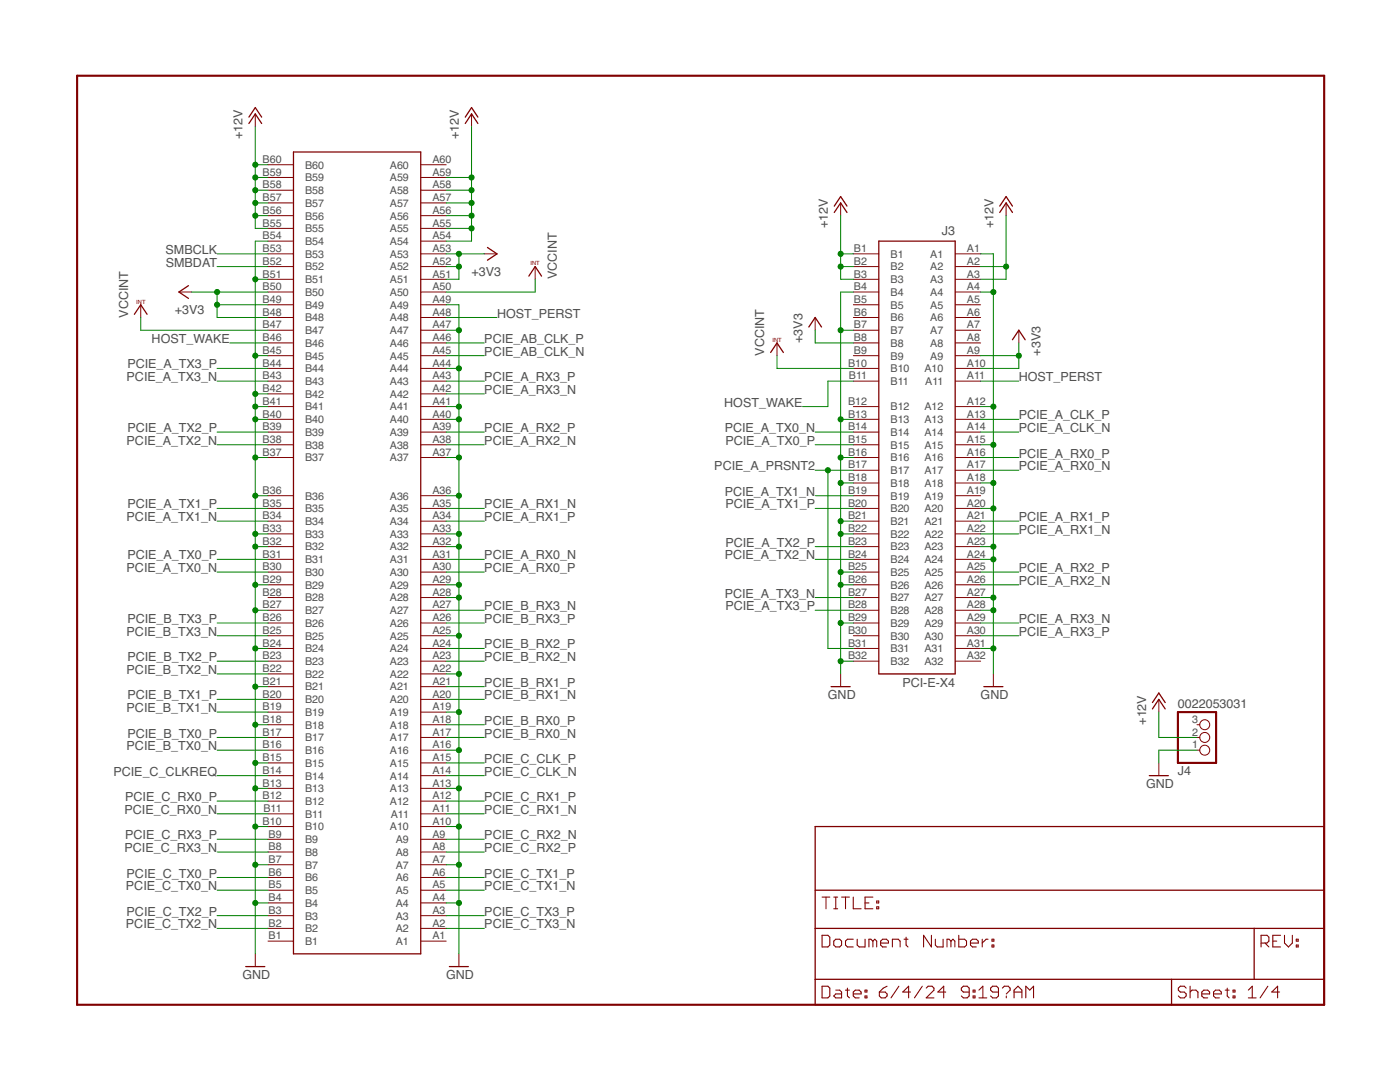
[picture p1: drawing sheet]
<svg xmlns="http://www.w3.org/2000/svg" width="279mm" height="216mm" viewBox="0 0 279 216" stroke-linecap="round" stroke-linejoin="round" font-family="sans-serif">
<g fill="none" stroke="#800000" stroke-width=".2">
<path d="M50.9 22.7v2.6M53.5 38h5.1M53.5 35.4h5.1M53.5 32.9h5.1M84 38h5M84 35.4h5M84 32.9h5M94.1 22.7v2.6M35.7 58.3h2.5M53.5 58.3h5.1M53.5 55.7h5.1M53.5 53.2h5.1"/>
<path d="M53.5 50.7h5.1M53.5 48.1h5.1M53.5 45.6h5.1M53.5 43h5.1M53.5 40.5h5.1M84 58.3h5M84 55.7h5M84 53.2h5M84 50.7h5M84 48.1h5M84 45.6h5M84 43h5"/>
<path d="M84 40.5h5M96.6 50.7h2.6M106.8 53.2v2.5M167.8 40.5v2.5M170.3 58.3h5.1M170.3 55.7h5.1M170.3 53.2h5.1M170.3 50.7h5.1M190.6 58.3h5.1M190.6 55.7h5.1M190.6 53.2h5.1M190.6 50.7h5.1"/>
<path d="M200.8 40.5v2.5M28.1 60.8v2.6M53.5 78.6h5.1M53.5 76.1h5.1M53.5 73.5h5.1M53.5 71h5.1M53.5 68.4h5.1M53.5 65.9h5.1M53.5 63.4h5.1M53.5 60.8h5.1M84 78.6h5M84 76.1h5"/>
<path d="M84 73.5h5M84 71h5M84 68.4h5M84 65.9h5M84 63.4h5M84 60.8h5M155.1 68.4v2.6M162.7 63.4v2.5M170.3 76.1h5.1M170.3 73.5h5.1M170.3 71h5.1M170.3 68.4h5.1"/>
<path d="M170.3 65.9h5.1M170.3 63.4h5.1M170.3 60.8h5.1M190.6 76.1h5.1M190.6 73.5h5.1M190.6 71h5.1M190.6 68.4h5.1M190.6 65.9h5.1M190.6 63.4h5.1M190.6 60.8h5.1M203.3 65.9v2.5M53.5 98.9h5.1"/>
<path d="M53.5 91.3h5.1M53.5 88.8h5.1M53.5 86.2h5.1M53.5 83.7h5.1M53.5 81.1h5.1M84 98.9h5M84 91.3h5M84 88.8h5M84 86.2h5M84 83.7h5M84 81.1h5M170.3 98.9h5.1"/>
<path d="M170.3 91.3h5.1M170.3 88.8h5.1M170.3 86.2h5.1M170.3 83.7h5.1M170.3 81.1h5.1M170.3 93.8h5.1M170.3 96.4h5.1M190.6 98.9h5.1M190.6 91.3h5.1M190.6 88.8h5.1M190.6 86.2h5.1M190.6 83.7h5.1"/>
<path d="M190.6 81.1h5.1M190.6 93.8h5.1M190.6 96.4h5.1M53.5 119.2h5.1M53.5 116.7h5.1M53.5 114.2h5.1M53.5 111.6h5.1M53.5 109.1h5.1M53.5 106.5h5.1M53.5 104h5.1M53.5 101.5h5.1M84 119.2h5"/>
<path d="M84 116.7h5M84 114.2h5M84 111.6h5M84 109.1h5M84 106.5h5M84 104h5M84 101.5h5M170.3 119.2h5.1M170.3 116.7h5.1M170.3 114.2h5.1M170.3 111.6h5.1M170.3 109.1h5.1"/>
<path d="M170.3 106.5h5.1M170.3 104h5.1M170.3 101.5h5.1M190.6 119.2h5.1M190.6 116.7h5.1M190.6 114.2h5.1M190.6 111.6h5.1M190.6 109.1h5.1M190.6 106.5h5.1M190.6 104h5.1M190.6 101.5h5.1M53.5 139.6h5.1"/>
<path d="M53.5 137h5.1M53.5 134.5h5.1M53.5 131.9h5.1M53.5 129.4h5.1M53.5 126.9h5.1M53.5 124.3h5.1M53.5 121.8h5.1M84 139.6h5M84 137h5M84 134.5h5M84 131.9h5M84 129.4h5"/>
<path d="M84 126.9h5M84 124.3h5M84 121.8h5M167.8 134.5v2.5M170.3 131.9h5.1M170.3 129.4h5.1M170.3 126.9h5.1M170.3 124.3h5.1M170.3 121.8h5.1M190.6 131.9h5.1M190.6 129.4h5.1M190.6 126.9h5.1"/>
<path d="M190.6 124.3h5.1M190.6 121.8h5.1M198.2 134.5v2.5M231.3 139.6v2.5M53.5 159.9h5.1M53.5 157.3h5.1M53.5 154.8h5.1M53.5 152.2h5.1M53.5 149.7h5.1M53.5 147.2h5.1M53.5 144.6h5.1M53.5 142.1h5.1"/>
<path d="M84 159.9h5M84 157.3h5M84 154.8h5M84 152.2h5M84 149.7h5M84 147.2h5M84 144.6h5M84 142.1h5M231.3 152.2v2.6M238.9 149.7h.5M238.9 147.2h.5M238.9 144.6h.5"/>
<path d="M53.5 177.6h5.1M53.5 175.1h5.1M53.5 172.6h5.1M53.5 170h5.1M53.5 167.5h5.1M53.5 164.9h5.1M53.5 162.4h5.1M84 177.6h5M84 175.1h5M84 172.6h5M84 170h5M84 167.5h5"/>
<path d="M84 164.9h5M84 162.4h5M50.9 190.3v2.6M53.5 187.8h5.1M53.5 185.3h5.1M53.5 182.7h5.1M53.5 180.2h5.1M84 187.8h5M84 185.3h5M84 182.7h5M84 180.2h5M91.6 190.3v2.6"/>
<circle cx="240.4" cy="149.7" r=".99"/>
<circle cx="240.4" cy="147.2" r=".99"/>
<circle cx="240.4" cy="144.6" r=".99"/>
</g>
<g fill="none" stroke="#800000" stroke-width=".25">
<path d="M49.7 24.6l1.2-1.9 1.3 1.9M49.7 23.4l1.2-1.9 1.3 1.9M58.6 30.3h25.4v160h-25.4zM92.9 24.6l1.2-1.9 1.3 1.9M92.9 23.4l1.2-1.9 1.3 1.9M37.6 57l-1.9 1.3 1.9 1.2M97.3 49.4l1.9 1.3-1.9 1.2M105.5 55.1l1.3-1.9 1.3 1.9M166.5 42.4l1.3-1.9 1.2 1.9M166.5 41.1l1.3-1.9 1.2 1.9M175.4 48.1h15.2v86.4h-15.2zM199.5 42.4l1.3-1.9 1.3 1.9"/>
<path d="M199.5 41.1l1.3-1.9 1.3 1.9M26.8 62.7l1.3-1.9 1.3 1.9M153.8 70.3l1.3-1.9 1.2 1.9M161.4 65.3l1.3-1.9 1.3 1.9M202.1 67.8l1.2-1.9 1.3 1.9M165.9 137h3.8M196.3 137h3.9M229.4 154.8h3.8M230 141.5l1.3-1.9 1.2 1.9M230 140.2l1.3-1.9 1.2 1.9M162.7 164.9h101.6v35.6h-101.6zM162.7 177.6h101.6"/>
<path d="M49 192.9h3.9M89.7 192.9h3.8M162.7 185.3h101.6M162.7 195.4h101.6M233.8 195.4v5.1M250.3 185.3v10.1"/>
</g>
<path d="M15.4 15.1h248.9v185.4h-248.9zM235.1 142.1h7.6v10.1h-7.6z" fill="none" stroke="#800000" stroke-width=".42"/>
<g fill="none" stroke="#800000" stroke-width=".21">
<path d="M164.1 179h1.5M164.8 179v2.3M166.4 179h.8M166.8 179v2.3M168 179h1.5M168.7 179v2.3M170.3 179v2.3h1.6M174.2 179h-1.6v2.3h1.6M175 179.8h.4v.4h-.4zM164.1 186.6h1.1l.4 .4v1.6l-.4 .4h-1.1zM164.1 196.8h1.1l.4 .4v1.5l-.4 .4h-1.1zM166.4 187.8l.4-.4h.8l.4 .4v.8l-.4 .4h-.8l-.4-.4z"/>
<path d="M166.4 181.3h.8M166.8 197.6h.8l.4 .4v1.1h-1.2l-.4-.4 .4-.4h1.2M168.7 197.6h.8M169.1 197.2v1.5l.4 .4M170.3 198.3h1.6v-.3l-.4-.4h-.8l-.4 .4v.7l.4 .4h.8M170.3 187.4h-1.2l-.4 .4v.8l.4 .4h1.2M171.1 187.4v1.2l.4 .4h1.1v-1.6M172.6 198.7h.4v.4h-.4zM172.6 197.6h.4v.4h-.4zM172.6 180.2h.8M174.2 187.8l-.4-.4h-.4v1.6M174.2 187.8l.4-.4 .4 .4v1.2"/>
<path d="M174.2 187.8v1.2M175 181h.4v.3h-.4zM175.5 198h1.2l.3 .3v.4l-.3 .4h-.8l-.4-.4zM175.7 188.2h1.6v-.4l-.4-.4h-.8l-.4 .4v.8l.4 .4h.8M177 196.8l-.7 .4-.8 .8M178.1 189v-1.6h1.2l.3 .4v1.2M179.4 196.8l-1.6 2.3M180.4 187.4h.8M180.8 187v1.6l.4 .4M181.7 198h-1.5l1.1-1.2v2.3M184.1 196.8l-1.6 2.3M184.8 197.2l.4-.4h.8l.4 .4v.4l-1.6 1.5h1.6"/>
<path d="M185.9 186.6v2.4l-1.6-2.4v2.4M186.7 187.4v1.2l.3 .4h1.2v-1.6M188.7 198h-1.5l1.1-1.2v2.3M189.8 187.8l-.4-.4h-.4v1.6M189.8 187.8v1.2M189.8 187.8l.4-.4 .4 .4v1.2M191.3 186.6v2.4h1.2l.4-.4v-.8l-.4-.4h-1.2M193.4 198h-1.1l-.4-.4v-.4l.4-.4h.7l.4 .4v1.5l-.4 .4h-.7l-.4-.4M193.7 188.2h1.5v-.4l-.4-.4h-.7l-.4 .4v.8l.4 .4h.7M194.2 198.7h.4v.4h-.4zM194.2 197.6h.4v.4h-.4zM195.4 199.1h1.5"/>
<path d="M195.4 197.6l.8-.8v2.3M196 187.4v1.6M197.2 187.4h-.4l-.8 .8M198 188.6h.4v.4h-.4zM198 187.4h.4v.4h-.4zM199.3 198h-1.2l-.4-.4v-.4l.4-.4h.8l.4 .4v1.5l-.4 .4h-.8l-.4-.4M200 197.2l.4-.4h.8l.4 .4v.4l-.8 .7M200.8 198.7v.4M202.4 198h1.5M202.4 199.1v-1.5l.8-.8 .7 .8v1.5M204.7 199.1v-2.3l.8 .8 .8-.8v2.3M236.7 197.2l-.4-.4h-.7l-.4 .4v.4l.4 .4h.7l.4 .3v.4l-.4 .4h-.7l-.4-.4"/>
<path d="M237.5 198l.4-.4h.8l.4 .4v1.1M237.5 196.8v2.3M239.8 198.3h1.6v-.3l-.4-.4h-.8l-.4 .4v.7l.4 .4h.8M242.2 198.3h1.5v-.3l-.3-.4h-.8l-.4 .4v.7l.4 .4h.8M244.5 197.6h.8M244.9 197.2v1.5l.4 .4M246.1 198.7h.4v.4h-.4zM246.1 197.6h.4v.4h-.4zM249.1 199.1h1.6M249.1 197.6l.8-.8v2.3M251.7 188.2h1.2l.3-.4v-.8l-.3-.4h-1.2v2.4M252.5 188.2l.7 .8"/>
<path d="M253 196.8l-1.5 2.3M254 187.8h.8M255.4 198h-1.6l1.2-1.2v2.3M255.6 186.6h-1.6v2.4h1.6M256.3 186.6v1.6l.8 .8 .8-.8v-1.6M258.7 188.6h.4v.4h-.4zM258.7 187.4h.4v.4h-.4z"/>
</g>
<g fill="none" stroke="#008000" stroke-width=".2">
<path d="M50.9 25.3v20.3h2.6M50.9 32.9h2.6M50.9 38h2.6M50.9 35.4h2.6M89 38h5.1M89 35.4h5.1M94.1 25.3v22.8h-5.1M38.2 58.3h15.3M43.3 50.7h10.2M43.3 53.2h10.2M43.3 58.3v5.1h10.2M50.9 55.7h2.6"/>
<path d="M50.9 43h2.6M50.9 40.5h2.6M53.5 48.1h-2.6v142.2M89 50.7h7.6M89 53.2h2.6M89 45.6h5.1M89 43h5.1M89 40.5h5.1M91.6 50.7v5h-2.6M106.8 55.7v2.6h-17.8M167.8 43v12.7h2.5M167.8 50.7h2.5"/>
<path d="M167.8 53.2h2.5M170.3 58.3h-2.5v76.2M195.7 58.3h2.5M195.7 50.7h2.5v83.8M195.7 53.2h5.1M200.8 43v12.7h-5.1M28.1 63.4v2.5h25.4M43.3 73.5h10.2M43.3 60.8h10.2M43.3 76.1h10.2M45.9 68.4h7.6M50.9 78.6h2.6"/>
<path d="M50.9 71h2.6M89 78.6h7.6M89 71h7.6M89 60.8h2.6v129.5M89 73.5h2.6M89 65.9h2.6M89 63.4h10.2M89 68.4h7.6M89 76.1h7.6M155.1 71v2.5h15.2M162.7 65.9v2.5h7.6M167.8 65.9h2.5"/>
<path d="M170.3 76.1h-5.1v5h-5.1M195.7 71h7.6M195.7 76.1h7.6M203.3 68.4v5.1h-7.6M43.3 88.8h10.2M43.3 86.2h10.2M50.9 98.9h2.6M50.9 91.3h2.6M50.9 83.7h2.6M50.9 81.1h2.6M89 98.9h2.6M89 91.3h2.6"/>
<path d="M89 83.7h2.6M89 81.1h2.6M89 88.8h7.6M89 86.2h7.6M162.7 98.9h7.6M162.7 88.8h7.6M162.7 86.2h7.6M162.7 93.8h7.6M165.2 93.8v35.6h5.1M167.8 91.3h2.5M167.8 83.7h2.5M167.8 96.4h2.5"/>
<path d="M195.7 91.3h7.6M195.7 83.7h7.6M195.7 81.1h2.5M195.7 96.4h2.5M195.7 88.8h2.5M195.7 86.2h7.6M195.7 93.8h7.6M43.3 104h10.2M43.3 114.2h10.2M43.3 111.6h10.2M43.3 101.5h10.2M50.9 116.7h2.6"/>
<path d="M50.9 109.1h2.6M50.9 106.5h2.6M89 116.7h2.6M89 109.1h2.6M89 106.5h2.6M89 119.2h2.6M89 104h7.6M89 114.2h7.6M89 111.6h7.6M89 101.5h7.6M162.7 109.1h7.6M162.7 119.2h7.6"/>
<path d="M162.7 111.6h7.6M162.7 101.5h7.6M167.8 116.7h2.5M167.8 106.5h2.5M167.8 104h2.5M167.8 114.2h2.5M195.7 116.7h7.6M195.7 109.1h2.5M195.7 106.5h7.6M195.7 119.2h2.5M195.7 104h7.6M195.7 114.2h7.6"/>
<path d="M195.7 111.6h2.5M195.7 101.5h2.5M43.3 134.5h10.2M43.3 126.9h10.2M43.3 124.3h10.2M43.3 131.9h10.2M43.3 139.6h10.2M50.9 137h2.6M50.9 129.4h2.6M50.9 121.8h2.6M89 137h7.6M89 129.4h7.6"/>
<path d="M89 121.8h7.6M89 134.5h2.6M89 126.9h2.6M89 124.3h7.6M89 131.9h7.6M89 139.6h7.6M162.7 121.8h7.6M167.8 124.3h2.5M167.8 131.9h2.5M195.7 129.4h2.5M195.7 121.8h2.5M195.7 126.9h7.6"/>
<path d="M195.7 124.3h7.6M43.3 149.7h10.2M43.3 142.1h10.2M43.3 147.2h10.2M43.3 154.8h10.2M43.3 159.9h10.2M50.9 157.3h2.6M50.9 152.2h2.6M50.9 144.6h2.6M89 157.3h2.6M89 152.2h7.6M89 144.6h7.6"/>
<path d="M89 149.7h2.6M89 142.1h2.6M89 147.2h7.6M89 154.8h7.6M89 159.9h7.6M231.3 142.1v5.1h7.6M238.9 149.7h-7.6v2.5M43.3 175.1h10.2M43.3 177.6h10.2M43.3 167.5h10.2M43.3 170h10.2M43.3 162.4h10.2"/>
<path d="M50.9 172.6h2.6M50.9 164.9h2.6M89 172.6h2.6M89 164.9h2.6M89 175.1h7.6M89 177.6h7.6M89 167.5h7.6M89 170h7.6M89 162.4h7.6M43.3 182.7h10.2M43.3 185.3h10.2M50.9 180.2h2.6"/>
<path d="M89 180.2h2.6M89 182.7h7.6M89 185.3h7.6"/>
</g>
<g fill="#008000" stroke="#008000" stroke-width=".2">
<circle cx="50.9" cy="180.2" r=".51"/>
<circle cx="50.9" cy="172.6" r=".51"/>
<circle cx="50.9" cy="164.9" r=".51"/>
<circle cx="50.9" cy="157.3" r=".51"/>
<circle cx="50.9" cy="152.2" r=".51"/>
<circle cx="50.9" cy="144.6" r=".51"/>
<circle cx="50.9" cy="137" r=".51"/>
<circle cx="50.9" cy="129.4" r=".51"/>
<circle cx="50.9" cy="121.8" r=".51"/>
<circle cx="50.9" cy="116.7" r=".51"/>
<circle cx="50.9" cy="109.1" r=".51"/>
<circle cx="50.9" cy="106.5" r=".51"/>
<circle cx="50.9" cy="98.9" r=".51"/>
<circle cx="50.9" cy="91.3" r=".51"/>
<circle cx="50.9" cy="83.7" r=".51"/>
<circle cx="50.9" cy="78.6" r=".51"/>
<circle cx="50.9" cy="71" r=".51"/>
<circle cx="50.9" cy="55.7" r=".51"/>
<circle cx="50.9" cy="81.1" r=".51"/>
<circle cx="91.6" cy="180.2" r=".51"/>
<circle cx="91.6" cy="172.6" r=".51"/>
<circle cx="91.6" cy="164.9" r=".51"/>
<circle cx="91.6" cy="157.3" r=".51"/>
<circle cx="91.6" cy="149.7" r=".51"/>
<circle cx="91.6" cy="142.1" r=".51"/>
<circle cx="91.6" cy="134.5" r=".51"/>
<circle cx="91.6" cy="126.9" r=".51"/>
<circle cx="91.6" cy="119.2" r=".51"/>
<circle cx="91.6" cy="116.7" r=".51"/>
<circle cx="91.6" cy="109.1" r=".51"/>
<circle cx="91.6" cy="106.5" r=".51"/>
<circle cx="91.6" cy="98.9" r=".51"/>
<circle cx="91.6" cy="91.3" r=".51"/>
<circle cx="91.6" cy="83.7" r=".51"/>
<circle cx="91.6" cy="81.1" r=".51"/>
<circle cx="91.6" cy="73.5" r=".51"/>
<circle cx="91.6" cy="65.9" r=".51"/>
<circle cx="167.8" cy="65.9" r=".51"/>
<circle cx="167.8" cy="83.7" r=".51"/>
<circle cx="167.8" cy="91.3" r=".51"/>
<circle cx="167.8" cy="96.4" r=".51"/>
<circle cx="167.8" cy="104" r=".51"/>
<circle cx="167.8" cy="106.5" r=".51"/>
<circle cx="167.8" cy="114.2" r=".51"/>
<circle cx="167.8" cy="116.7" r=".51"/>
<circle cx="167.8" cy="124.3" r=".51"/>
<circle cx="167.8" cy="131.9" r=".51"/>
<circle cx="198.2" cy="129.4" r=".51"/>
<circle cx="198.2" cy="121.8" r=".51"/>
<circle cx="198.2" cy="119.2" r=".51"/>
<circle cx="198.2" cy="111.6" r=".51"/>
<circle cx="198.2" cy="109.1" r=".51"/>
<circle cx="198.2" cy="101.5" r=".51"/>
<circle cx="198.2" cy="96.4" r=".51"/>
<circle cx="198.2" cy="88.8" r=".51"/>
<circle cx="198.2" cy="81.1" r=".51"/>
<circle cx="198.2" cy="58.3" r=".51"/>
<circle cx="91.6" cy="53.2" r=".51"/>
<circle cx="91.6" cy="50.7" r=".51"/>
<circle cx="43.3" cy="60.8" r=".51"/>
<circle cx="43.3" cy="58.3" r=".51"/>
<circle cx="203.3" cy="71" r=".51"/>
<circle cx="50.9" cy="32.9" r=".51"/>
<circle cx="50.9" cy="43" r=".51"/>
<circle cx="50.9" cy="40.5" r=".51"/>
<circle cx="50.9" cy="38" r=".51"/>
<circle cx="50.9" cy="35.4" r=".51"/>
<circle cx="94.1" cy="45.6" r=".51"/>
<circle cx="94.1" cy="43" r=".51"/>
<circle cx="94.1" cy="40.5" r=".51"/>
<circle cx="94.1" cy="38" r=".51"/>
<circle cx="94.1" cy="35.4" r=".51"/>
<circle cx="167.8" cy="53.2" r=".51"/>
<circle cx="167.8" cy="50.7" r=".51"/>
<circle cx="200.8" cy="53.2" r=".51"/>
<circle cx="165.2" cy="93.8" r=".51"/>
</g>
<g font-size="2.5" fill="#505050">
<text x="48.4" y="27.8" transform="rotate(-90 48.4 27.8)">+12V</text>
<text x="91.6" y="27.8" transform="rotate(-90 91.6 27.8)">+12V</text>
<text x="165.2" y="45.6" transform="rotate(-90 165.2 45.6)">+12V</text>
<text x="188" y="46.8">J3</text>
<text x="198.2" y="45.6" transform="rotate(-90 198.2 45.6)">+12V</text>
<text x="33.1" y="50.7">SMBCLK</text>
<text x="33.1" y="53.2">SMBDAT</text>
<text x="94.1" y="55">+3V3</text>
<text x="111.1" y="55.7" transform="rotate(-90 111.1 55.7)">VCCINT</text>
<text x="25.5" y="63.4" transform="rotate(-90 25.5 63.4)">VCCINT</text>
<text x="34.9" y="62.6">+3V3</text>
<text x="99.2" y="63.4">HOST_PERST</text>
<text x="30.3" y="68.4">HOST_WAKE</text>
<text x="96.7" y="68.4">PCIE_AB_CLK_P</text>
<text x="96.7" y="71">PCIE_AB_CLK_N</text>
<text x="152.5" y="71" transform="rotate(-90 152.5 71)">VCCINT</text>
<text x="160.1" y="68.4" transform="rotate(-90 160.1 68.4)">+3V3</text>
<text x="207.6" y="71" transform="rotate(-90 207.6 71)">+3V3</text>
<text x="25.3" y="76.1">PCIE_A_TX3_N</text>
<text x="25.4" y="73.5">PCIE_A_TX3_P</text>
<text x="96.7" y="76.1">PCIE_A_RX3_P</text>
<text x="203.3" y="76.1">HOST_PERST</text>
<text x="96.7" y="78.6">PCIE_A_RX3_N</text>
<text x="144.5" y="81.1">HOST_WAKE</text>
<text x="203.3" y="83.7">PCIE_A_CLK_P</text>
<text x="25.3" y="88.8">PCIE_A_TX2_N</text>
<text x="25.4" y="86.2">PCIE_A_TX2_P</text>
<text x="96.7" y="86.2">PCIE_A_RX2_P</text>
<text x="96.7" y="88.8">PCIE_A_RX2_N</text>
<text x="144.6" y="86.2">PCIE_A_TX0_N</text>
<text x="144.8" y="88.8">PCIE_A_TX0_P</text>
<text x="203.3" y="86.2">PCIE_A_CLK_N</text>
<text x="142.6" y="93.8">PCIE_A_PRSNT2</text>
<text x="203.3" y="91.3">PCIE_A_RX0_P</text>
<text x="203.3" y="93.8">PCIE_A_RX0_N</text>
<text x="25.4" y="101.4">PCIE_A_TX1_P</text>
<text x="96.7" y="101.4">PCIE_A_RX1_N</text>
<text x="144.6" y="98.9">PCIE_A_TX1_N</text>
<text x="144.8" y="101.4">PCIE_A_TX1_P</text>
<text x="25.3" y="104">PCIE_A_TX1_N</text>
<text x="96.7" y="104">PCIE_A_RX1_P</text>
<text x="203.3" y="104">PCIE_A_RX1_P</text>
<text x="203.3" y="106.5">PCIE_A_RX1_N</text>
<text x="25.4" y="111.6">PCIE_A_TX0_P</text>
<text x="96.7" y="111.6">PCIE_A_RX0_N</text>
<text x="144.6" y="111.6">PCIE_A_TX2_N</text>
<text x="144.8" y="109.1">PCIE_A_TX2_P</text>
<text x="25.3" y="114.1">PCIE_A_TX0_N</text>
<text x="96.7" y="114.1">PCIE_A_RX0_P</text>
<text x="144.6" y="119.2">PCIE_A_TX3_N</text>
<text x="203.3" y="114.1">PCIE_A_RX2_P</text>
<text x="203.3" y="116.7">PCIE_A_RX2_N</text>
<text x="25.4" y="124.3">PCIE_B_TX3_P</text>
<text x="96.7" y="124.3">PCIE_B_RX3_P</text>
<text x="96.7" y="121.8">PCIE_B_RX3_N</text>
<text x="144.8" y="121.8">PCIE_A_TX3_P</text>
<text x="203.3" y="124.3">PCIE_A_RX3_N</text>
<text x="25.3" y="126.8">PCIE_B_TX3_N</text>
<text x="25.4" y="131.9">PCIE_B_TX2_P</text>
<text x="96.7" y="129.4">PCIE_B_RX2_P</text>
<text x="96.7" y="131.9">PCIE_B_RX2_N</text>
<text x="203.3" y="126.8">PCIE_A_RX3_P</text>
<text x="25.3" y="134.5">PCIE_B_TX2_N</text>
<text x="96.7" y="137">PCIE_B_RX1_P</text>
<text x="180.1" y="137">PCI-E-X4</text>
<text x="25.3" y="142.1">PCIE_B_TX1_N</text>
<text x="25.4" y="139.5">PCIE_B_TX1_P</text>
<text x="96.7" y="139.5">PCIE_B_RX1_N</text>
<text x="165.2" y="139.5">GND</text>
<text x="195.7" y="139.5">GND</text>
<text x="235.1" y="141.3">0022053031</text>
<text x="25.3" y="149.7">PCIE_B_TX0_N</text>
<text x="25.4" y="147.2">PCIE_B_TX0_P</text>
<text x="96.7" y="144.6">PCIE_B_RX0_P</text>
<text x="96.7" y="147.2">PCIE_B_RX0_N</text>
<text x="228.7" y="144.6" transform="rotate(-90 228.7 144.6)">+12V</text>
<text x="22.6" y="154.8">PCIE_C_CLKREQ</text>
<text x="96.7" y="152.2">PCIE_C_CLK_P</text>
<text x="96.7" y="154.8">PCIE_C_CLK_N</text>
<text x="235.1" y="154.7">J4</text>
<text x="25" y="159.9">PCIE_C_RX0_P</text>
<text x="96.7" y="159.9">PCIE_C_RX1_P</text>
<text x="228.7" y="157.3">GND</text>
<text x="24.9" y="162.4">PCIE_C_RX0_N</text>
<text x="25" y="167.5">PCIE_C_RX3_P</text>
<text x="96.7" y="162.4">PCIE_C_RX1_N</text>
<text x="96.7" y="167.5">PCIE_C_RX2_N</text>
<text x="24.9" y="170">PCIE_C_RX3_N</text>
<text x="96.7" y="170">PCIE_C_RX2_P</text>
<text x="25.1" y="177.6">PCIE_C_TX0_N</text>
<text x="25.3" y="175.1">PCIE_C_TX0_P</text>
<text x="96.7" y="175.1">PCIE_C_TX1_P</text>
<text x="96.7" y="177.6">PCIE_C_TX1_N</text>
<text x="25.1" y="185.3">PCIE_C_TX2_N</text>
<text x="25.3" y="182.7">PCIE_C_TX2_P</text>
<text x="96.7" y="182.7">PCIE_C_TX3_P</text>
<text x="96.7" y="185.3">PCIE_C_TX3_N</text>
<text x="48.4" y="195.4">GND</text>
<text x="89" y="195.4">GND</text>
</g>
<g font-size="2.1" fill="#505050">
<text x="52.4" y="35.1">B59</text>
<text x="52.4" y="32.5">B60</text>
<text x="60.9" y="33.6">B60</text>
<text x="77.8" y="33.6">A60</text>
<text x="86.3" y="35.1">A59</text>
<text x="86.3" y="32.5">A60</text>
<text x="52.4" y="40.1">B57</text>
<text x="52.4" y="37.6">B58</text>
<text x="60.9" y="41.3">B57</text>
<text x="60.9" y="38.7">B58</text>
<text x="60.9" y="36.2">B59</text>
<text x="77.8" y="41.3">A57</text>
<text x="77.8" y="38.7">A58</text>
<text x="77.8" y="36.2">A59</text>
<text x="86.3" y="40.1">A57</text>
<text x="86.3" y="37.6">A58</text>
<text x="52.4" y="47.8">B54</text>
<text x="52.4" y="45.2">B55</text>
<text x="52.4" y="42.7">B56</text>
<text x="60.9" y="46.3">B55</text>
<text x="60.9" y="43.8">B56</text>
<text x="77.8" y="46.3">A55</text>
<text x="77.8" y="43.8">A56</text>
<text x="86.3" y="47.8">A54</text>
<text x="86.3" y="45.2">A55</text>
<text x="86.3" y="42.7">A56</text>
<text x="52.4" y="52.8">B52</text>
<text x="52.4" y="50.3">B53</text>
<text x="60.9" y="54">B52</text>
<text x="60.9" y="51.4">B53</text>
<text x="60.9" y="48.9">B54</text>
<text x="77.8" y="54">A52</text>
<text x="77.8" y="51.4">A53</text>
<text x="77.8" y="48.9">A54</text>
<text x="86.3" y="52.8">A52</text>
<text x="86.3" y="50.3">A53</text>
<text x="170.4" y="50.3">B1</text>
<text x="170.4" y="52.8">B2</text>
<text x="177.7" y="51.4">B1</text>
<text x="177.7" y="54">B2</text>
<text x="185.7" y="51.4">A1</text>
<text x="185.7" y="54">A2</text>
<text x="193" y="50.3">A1</text>
<text x="193" y="52.8">A2</text>
<text x="52.4" y="57.9">B50</text>
<text x="52.4" y="55.4">B51</text>
<text x="60.9" y="59">B50</text>
<text x="60.9" y="56.5">B51</text>
<text x="77.8" y="59">A50</text>
<text x="77.8" y="56.5">A51</text>
<text x="86.3" y="57.9">A50</text>
<text x="86.3" y="55.4">A51</text>
<text x="170.4" y="55.4">B3</text>
<text x="170.4" y="57.9">B4</text>
<text x="177.7" y="56.5">B3</text>
<text x="177.7" y="59">B4</text>
<text x="185.7" y="56.5">A3</text>
<text x="185.7" y="59">A4</text>
<text x="193" y="55.4">A3</text>
<text x="193" y="57.9">A4</text>
<text x="52.4" y="65.5">B47</text>
<text x="52.4" y="63">B48</text>
<text x="52.4" y="60.5">B49</text>
<text x="60.9" y="64.1">B48</text>
<text x="60.9" y="61.6">B49</text>
<text x="77.8" y="64.1">A48</text>
<text x="77.8" y="61.6">A49</text>
<text x="86.3" y="65.5">A47</text>
<text x="86.3" y="63">A48</text>
<text x="86.3" y="60.5">A49</text>
<text x="170.4" y="60.5">B5</text>
<text x="170.4" y="63">B6</text>
<text x="170.4" y="65.5">B7</text>
<text x="177.7" y="61.6">B5</text>
<text x="177.7" y="64.1">B6</text>
<text x="185.7" y="61.6">A5</text>
<text x="185.7" y="64.1">A6</text>
<text x="193" y="60.5">A5</text>
<text x="193" y="63">A6</text>
<text x="193" y="65.5">A7</text>
<text x="52.4" y="70.6">B45</text>
<text x="52.4" y="68.1">B46</text>
<text x="60.9" y="71.7">B45</text>
<text x="60.9" y="69.2">B46</text>
<text x="60.9" y="66.7">B47</text>
<text x="77.8" y="71.7">A45</text>
<text x="77.8" y="69.2">A46</text>
<text x="77.8" y="66.7">A47</text>
<text x="86.3" y="70.6">A45</text>
<text x="86.3" y="68.1">A46</text>
<text x="170.4" y="68.1">B8</text>
<text x="170.4" y="70.6">B9</text>
<text x="177.7" y="66.7">B7</text>
<text x="177.7" y="69.2">B8</text>
<text x="177.7" y="71.7">B9</text>
<text x="185.7" y="66.7">A7</text>
<text x="185.7" y="69.2">A8</text>
<text x="185.7" y="71.7">A9</text>
<text x="193" y="68.1">A8</text>
<text x="193" y="70.6">A9</text>
<text x="52.4" y="75.7">B43</text>
<text x="52.4" y="73.2">B44</text>
<text x="60.9" y="76.8">B43</text>
<text x="60.9" y="74.3">B44</text>
<text x="77.8" y="76.8">A43</text>
<text x="77.8" y="74.3">A44</text>
<text x="86.3" y="75.7">A43</text>
<text x="86.3" y="73.2">A44</text>
<text x="169.2" y="73.2">B10</text>
<text x="169.4" y="75.7">B11</text>
<text x="177.7" y="74.3">B10</text>
<text x="177.7" y="76.8">B11</text>
<text x="184.5" y="74.3">A10</text>
<text x="184.6" y="76.8">A11</text>
<text x="193" y="73.2">A10</text>
<text x="193" y="75.7">A11</text>
<text x="52.4" y="83.3">B40</text>
<text x="52.4" y="80.8">B41</text>
<text x="52.4" y="78.2">B42</text>
<text x="60.9" y="81.9">B41</text>
<text x="60.9" y="79.4">B42</text>
<text x="77.8" y="81.9">A41</text>
<text x="77.8" y="79.4">A42</text>
<text x="86.3" y="83.3">A40</text>
<text x="86.3" y="80.8">A41</text>
<text x="86.3" y="78.2">A42</text>
<text x="169.2" y="80.8">B12</text>
<text x="169.2" y="83.3">B13</text>
<text x="177.7" y="81.9">B12</text>
<text x="184.5" y="81.9">A12</text>
<text x="193" y="80.8">A12</text>
<text x="193" y="83.3">A13</text>
<text x="52.4" y="88.4">B38</text>
<text x="52.4" y="85.9">B39</text>
<text x="60.9" y="89.5">B38</text>
<text x="60.9" y="87">B39</text>
<text x="60.9" y="84.4">B40</text>
<text x="77.8" y="89.5">A38</text>
<text x="77.8" y="87">A39</text>
<text x="77.8" y="84.4">A40</text>
<text x="86.3" y="88.4">A38</text>
<text x="86.3" y="85.9">A39</text>
<text x="169.2" y="85.9">B14</text>
<text x="169.2" y="88.4">B15</text>
<text x="177.7" y="84.4">B13</text>
<text x="177.7" y="87">B14</text>
<text x="177.7" y="89.5">B15</text>
<text x="184.5" y="84.4">A13</text>
<text x="184.5" y="87">A14</text>
<text x="184.5" y="89.5">A15</text>
<text x="193" y="85.9">A14</text>
<text x="193" y="88.4">A15</text>
<text x="52.4" y="90.9">B37</text>
<text x="60.9" y="92.1">B37</text>
<text x="77.8" y="92.1">A37</text>
<text x="86.3" y="90.9">A37</text>
<text x="169.2" y="90.9">B16</text>
<text x="169.2" y="93.5">B17</text>
<text x="177.7" y="92.1">B16</text>
<text x="177.7" y="94.6">B17</text>
<text x="184.5" y="92.1">A16</text>
<text x="184.5" y="94.6">A17</text>
<text x="193" y="90.9">A16</text>
<text x="193" y="93.5">A17</text>
<text x="52.4" y="101.1">B35</text>
<text x="52.4" y="98.6">B36</text>
<text x="60.9" y="99.7">B36</text>
<text x="77.8" y="99.7">A36</text>
<text x="86.3" y="101.1">A35</text>
<text x="86.3" y="98.6">A36</text>
<text x="169.2" y="96">B18</text>
<text x="169.2" y="98.6">B19</text>
<text x="169.2" y="101.1">B20</text>
<text x="177.7" y="97.1">B18</text>
<text x="177.7" y="99.7">B19</text>
<text x="184.5" y="97.1">A18</text>
<text x="184.5" y="99.7">A19</text>
<text x="193" y="96">A18</text>
<text x="193" y="98.6">A19</text>
<text x="193" y="101.1">A20</text>
<text x="52.4" y="106.2">B33</text>
<text x="52.4" y="103.6">B34</text>
<text x="60.9" y="107.3">B33</text>
<text x="60.9" y="104.8">B34</text>
<text x="60.9" y="102.2">B35</text>
<text x="77.8" y="107.3">A33</text>
<text x="77.8" y="104.8">A34</text>
<text x="77.8" y="102.2">A35</text>
<text x="86.3" y="106.2">A33</text>
<text x="86.3" y="103.6">A34</text>
<text x="169.2" y="103.6">B21</text>
<text x="169.2" y="106.2">B22</text>
<text x="177.7" y="102.2">B20</text>
<text x="177.7" y="104.8">B21</text>
<text x="177.7" y="107.3">B22</text>
<text x="184.5" y="102.2">A20</text>
<text x="184.5" y="104.8">A21</text>
<text x="184.5" y="107.3">A22</text>
<text x="193" y="103.6">A21</text>
<text x="193" y="106.2">A22</text>
<text x="52.4" y="113.8">B30</text>
<text x="52.4" y="111.3">B31</text>
<text x="52.4" y="108.7">B32</text>
<text x="60.9" y="112.4">B31</text>
<text x="60.9" y="109.8">B32</text>
<text x="77.8" y="112.4">A31</text>
<text x="77.8" y="109.8">A32</text>
<text x="86.3" y="113.8">A30</text>
<text x="86.3" y="111.3">A31</text>
<text x="86.3" y="108.7">A32</text>
<text x="169.2" y="108.7">B23</text>
<text x="169.2" y="111.3">B24</text>
<text x="169.2" y="113.8">B25</text>
<text x="177.7" y="109.8">B23</text>
<text x="177.7" y="112.4">B24</text>
<text x="184.5" y="109.8">A23</text>
<text x="184.5" y="112.4">A24</text>
<text x="193" y="108.7">A23</text>
<text x="193" y="111.3">A24</text>
<text x="193" y="113.8">A25</text>
<text x="52.4" y="118.9">B28</text>
<text x="52.4" y="116.3">B29</text>
<text x="60.9" y="120">B28</text>
<text x="60.9" y="117.4">B29</text>
<text x="60.9" y="114.9">B30</text>
<text x="77.8" y="120">A28</text>
<text x="77.8" y="117.4">A29</text>
<text x="77.8" y="114.9">A30</text>
<text x="86.3" y="118.9">A28</text>
<text x="86.3" y="116.3">A29</text>
<text x="169.2" y="116.3">B26</text>
<text x="169.2" y="118.9">B27</text>
<text x="177.7" y="114.9">B25</text>
<text x="177.7" y="117.4">B26</text>
<text x="177.7" y="120">B27</text>
<text x="184.5" y="114.9">A25</text>
<text x="184.5" y="117.4">A26</text>
<text x="184.5" y="120">A27</text>
<text x="193" y="116.3">A26</text>
<text x="193" y="118.9">A27</text>
<text x="52.4" y="123.9">B26</text>
<text x="52.4" y="121.4">B27</text>
<text x="60.9" y="125.1">B26</text>
<text x="60.9" y="122.5">B27</text>
<text x="77.8" y="125.1">A26</text>
<text x="77.8" y="122.5">A27</text>
<text x="86.3" y="123.9">A26</text>
<text x="86.3" y="121.4">A27</text>
<text x="169.2" y="121.4">B28</text>
<text x="169.2" y="123.9">B29</text>
<text x="177.7" y="122.5">B28</text>
<text x="177.7" y="125.1">B29</text>
<text x="184.5" y="122.5">A28</text>
<text x="184.5" y="125.1">A29</text>
<text x="193" y="121.4">A28</text>
<text x="193" y="123.9">A29</text>
<text x="52.4" y="131.6">B23</text>
<text x="52.4" y="129">B24</text>
<text x="52.4" y="126.5">B25</text>
<text x="60.9" y="130.1">B24</text>
<text x="60.9" y="127.6">B25</text>
<text x="77.8" y="130.1">A24</text>
<text x="77.8" y="127.6">A25</text>
<text x="86.3" y="131.6">A23</text>
<text x="86.3" y="129">A24</text>
<text x="86.3" y="126.5">A25</text>
<text x="169.2" y="126.5">B30</text>
<text x="169.2" y="129">B31</text>
<text x="169.2" y="131.6">B32</text>
<text x="177.7" y="127.6">B30</text>
<text x="177.7" y="130.1">B31</text>
<text x="184.5" y="127.6">A30</text>
<text x="184.5" y="130.1">A31</text>
<text x="193" y="126.5">A30</text>
<text x="193" y="129">A31</text>
<text x="193" y="131.6">A32</text>
<text x="52.4" y="136.6">B21</text>
<text x="52.4" y="134.1">B22</text>
<text x="60.9" y="137.8">B21</text>
<text x="60.9" y="135.2">B22</text>
<text x="60.9" y="132.7">B23</text>
<text x="77.8" y="137.8">A21</text>
<text x="77.8" y="135.2">A22</text>
<text x="77.8" y="132.7">A23</text>
<text x="86.3" y="136.6">A21</text>
<text x="86.3" y="134.1">A22</text>
<text x="177.7" y="132.7">B32</text>
<text x="184.5" y="132.7">A32</text>
<text x="52.4" y="141.7">B19</text>
<text x="52.4" y="139.2">B20</text>
<text x="60.9" y="142.8">B19</text>
<text x="60.9" y="140.3">B20</text>
<text x="77.8" y="142.8">A19</text>
<text x="77.8" y="140.3">A20</text>
<text x="86.3" y="141.7">A19</text>
<text x="86.3" y="139.2">A20</text>
<text x="52.4" y="149.3">B16</text>
<text x="52.4" y="146.8">B17</text>
<text x="52.4" y="144.3">B18</text>
<text x="60.9" y="147.9">B17</text>
<text x="60.9" y="145.4">B18</text>
<text x="77.8" y="147.9">A17</text>
<text x="77.8" y="145.4">A18</text>
<text x="86.3" y="149.3">A16</text>
<text x="86.3" y="146.8">A17</text>
<text x="86.3" y="144.3">A18</text>
<text x="237.9" y="149.3">1</text>
<text x="237.9" y="146.8">2</text>
<text x="237.9" y="144.3">3</text>
<text x="52.4" y="154.4">B14</text>
<text x="52.4" y="151.9">B15</text>
<text x="60.9" y="155.5">B14</text>
<text x="60.9" y="153">B15</text>
<text x="60.9" y="150.5">B16</text>
<text x="77.8" y="155.5">A14</text>
<text x="77.8" y="153">A15</text>
<text x="77.8" y="150.5">A16</text>
<text x="86.3" y="154.4">A14</text>
<text x="86.3" y="151.9">A15</text>
<text x="52.4" y="159.5">B12</text>
<text x="52.4" y="157">B13</text>
<text x="60.9" y="160.6">B12</text>
<text x="60.9" y="158.1">B13</text>
<text x="77.8" y="160.6">A12</text>
<text x="77.8" y="158.1">A13</text>
<text x="86.3" y="159.5">A12</text>
<text x="86.3" y="157">A13</text>
<text x="52.4" y="164.6">B10</text>
<text x="52.6" y="162">B11</text>
<text x="53.6" y="167.1">B9</text>
<text x="60.9" y="165.7">B10</text>
<text x="60.9" y="163.2">B11</text>
<text x="77.8" y="165.7">A10</text>
<text x="78" y="163.2">A11</text>
<text x="86.3" y="167.1">A9</text>
<text x="86.3" y="164.6">A10</text>
<text x="86.3" y="162">A11</text>
<text x="53.6" y="172.2">B7</text>
<text x="53.6" y="169.7">B8</text>
<text x="60.9" y="173.3">B7</text>
<text x="60.9" y="170.8">B8</text>
<text x="60.9" y="168.2">B9</text>
<text x="79" y="173.3">A7</text>
<text x="79" y="170.8">A8</text>
<text x="79" y="168.2">A9</text>
<text x="86.3" y="172.2">A7</text>
<text x="86.3" y="169.7">A8</text>
<text x="53.6" y="179.8">B4</text>
<text x="53.6" y="177.3">B5</text>
<text x="53.6" y="174.7">B6</text>
<text x="60.9" y="178.4">B5</text>
<text x="60.9" y="175.9">B6</text>
<text x="79" y="178.4">A5</text>
<text x="79" y="175.9">A6</text>
<text x="86.3" y="179.8">A4</text>
<text x="86.3" y="177.3">A5</text>
<text x="86.3" y="174.7">A6</text>
<text x="53.6" y="184.9">B2</text>
<text x="53.6" y="182.4">B3</text>
<text x="60.9" y="183.5">B3</text>
<text x="60.9" y="180.9">B4</text>
<text x="79" y="183.5">A3</text>
<text x="79" y="180.9">A4</text>
<text x="86.3" y="184.9">A2</text>
<text x="86.3" y="182.4">A3</text>
<text x="53.6" y="187.4">B1</text>
<text x="60.9" y="188.6">B1</text>
<text x="60.9" y="186">B2</text>
<text x="79" y="188.6">A1</text>
<text x="79" y="186">A2</text>
<text x="86.3" y="187.4">A1</text>
</g>
<g font-size="1.1" fill="#800000">
<text x="105.9" y="52.9">INT</text>
<text x="27.2" y="60.6">INT</text>
<text x="154.2" y="68.2">INT</text>
</g>
</svg>
